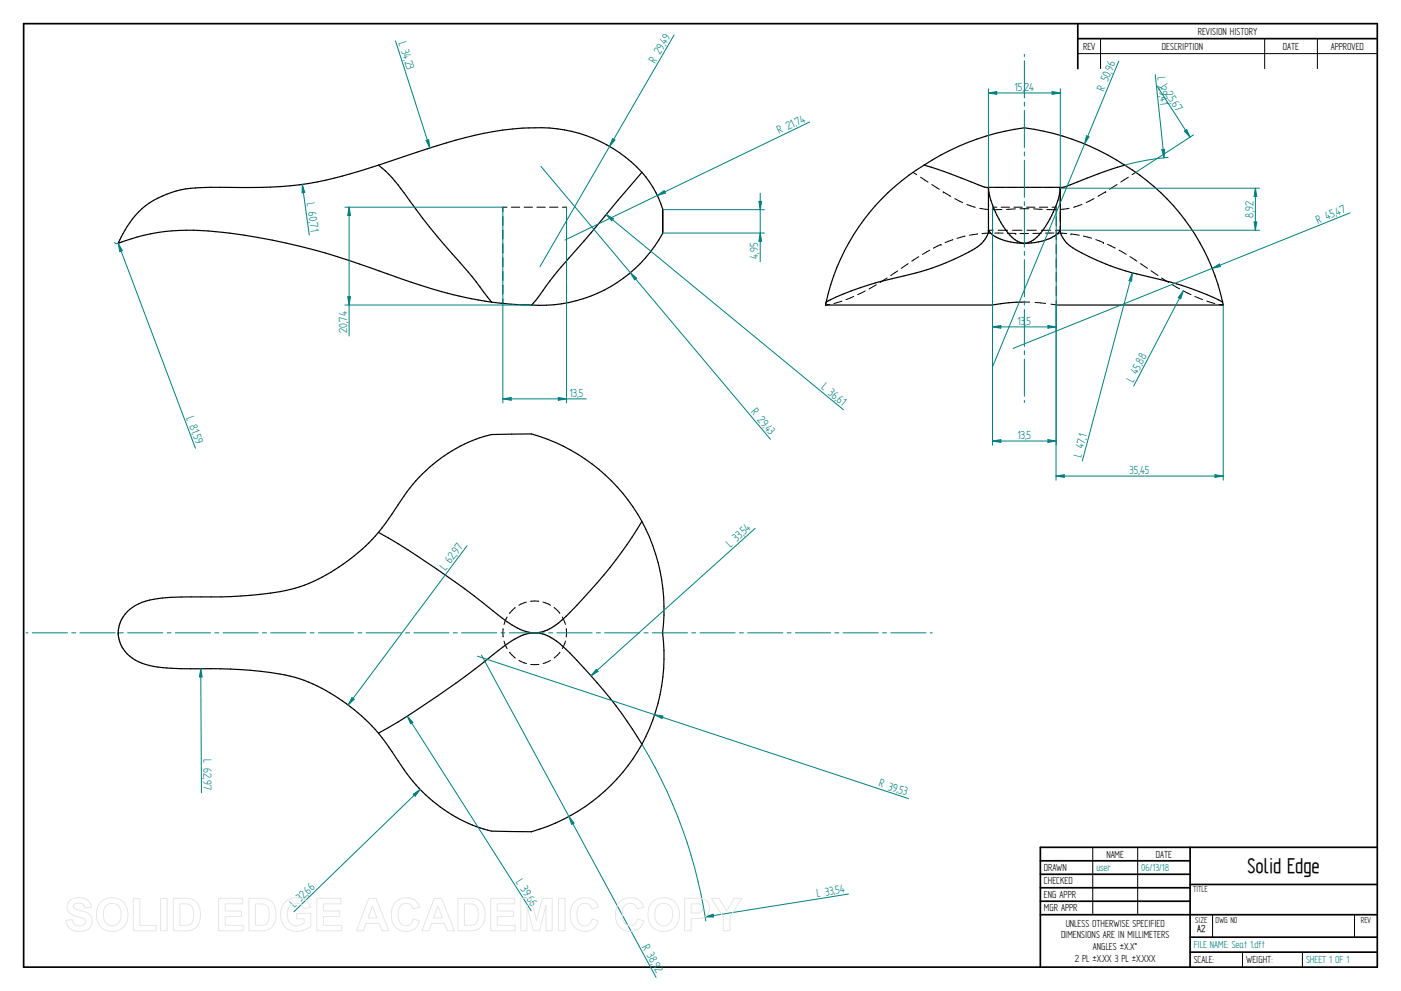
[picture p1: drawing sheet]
<svg xmlns="http://www.w3.org/2000/svg" width="594mm" height="420mm" viewBox="0 0 594 420" stroke-linecap="round" stroke-linejoin="round" font-family="sans-serif">
<g fill="none" stroke="#000" stroke-width=".72">
<path d="M10 10h574v400h-574zM457 10v19.1M457 16.4h127M504.6 359.2v50.8M584 359.2h-142.9v50.8M441.1 365h63.5M441.1 370.7h63.5M441.1 376.4h63.5M504.6 375h79.4M441.1 382.1h63.5M441.1 387.8h142.9M504.6 397.3h79.4"/>
<path d="M504.6 403.7h79.4"/>
</g>
<g fill="none" stroke="#000" stroke-width=".42">
<path d="M466.7 16.4v12.7M536.3 16.4v12.7M558.6 16.4v12.7M457 22.7h127M387.1 73.1l1.6 1M390.3 75.1l3.2 2.1M395.1 78.2l3.2 2.1M418.6 79.5h1.7M419.2 79.5v2M422.1 79.5h3.5M427.3 79.5h3.5M432.6 79.5h3.5"/>
<path d="M437.9 79.5h3.5M443.1 79.5h3.5M448.4 79.5h1.8M449.6 79.4v2M473.7 78.2l-3.2 2.1M478.4 75.1l-3.1 2.1M481.6 73.1l-1.5 1M213.2 91.7v3.9M213.2 97.6v3.8M215 87.8h-1.8v1.9M216.8 87.8h3.6M222.2 87.8h3.6"/>
<path d="M227.7 87.8h3.5M233 87.8h3.6M238.5 87.8h1.7v1.9M240.2 91.7v3.8M240.2 97.5v3.8M400 81.4h.1M400 81.4l3.2 1.9M404.9 84.2l3.3 1.7M410 86.7l3.5 1.2M414.6 99.2l-3.6 .5M415.5 88.3l3.7 .5M419.1 97.6h2.1"/>
<path d="M419.2 83.6v4.1M419.2 89.8v4.1M419.2 96v2M419.9 98.8l-3.5 .2M420.9 91.8v3.9M420.9 97.7v3.9M421.8 98.8h3.6M422.7 87.8h-1.8v2M423.2 97.6h4.1M424.5 87.8h3.6M424.9 88.9h-3.8M427.2 98.9l3.5 .1"/>
<path d="M429.3 97.6h4.1M429.9 87.8h3.6M430.6 88.6l-3.8 .2M430.7 99h.1M432.6 99h3.5M434.4 88.5h.1M434.4 99h.1M434.4 88.5h-1.9M434.4 88.5h1.9M435.3 87.8h3.6M435.4 97.6h4.1M438.2 88.6l3.8 .2"/>
<path d="M440.7 87.8h3.6M441.5 98.9l-3.5 .1M441.5 97.6h4.1M443.9 88.9h3.8M446.1 87.8h1.8v2M446.9 98.8h-3.5M447.6 97.6h2M447.9 91.8v4M447.9 97.7v3.9M448.8 98.8h.1M448.8 98.8l3.5 .2M449.6 83.6v4"/>
<path d="M449.6 89.7v4.2M449.6 96v2M453.3 88.3l-3.7 .5M454.1 99.2h.1M454.2 99.2l3.5 .5M458.8 86.7l-3.6 1.2M463.9 84.2l-3.3 1.7M468.8 81.3l-3.2 1.9M468.8 81.3h.1M213.2 103.4v3.8M213.2 109.2v3.9M213.2 115.1v3.8"/>
<path d="M240.2 103.3v3.7M240.2 109v3.8M240.2 114.7v3.8M376.2 117.9l-3 1.9M380.7 114.9l-3 1.9M385.1 111.8l-3 2M389.6 108.8l-3 1.9M394.2 106.1l-3 1.8M399 103.6h.1M399 103.6l-3.1 1.6M404.1 101.6l-3.4 1.3M409.2 100.1l-3.4 .9"/>
<path d="M420.9 103.6v3.9M420.9 109.6v3.9M420.9 115.5v3.9M447.9 103.7v3.9M447.9 109.6v3.9M447.9 115.5v3.9M459.5 100.1l3.4 .9M464.6 101.6l3.3 1.3M467.9 102.9h.1M469.6 103.6l3.3 1.6M474.5 106l3.1 1.8M479.1 108.8l3 1.9"/>
<path d="M483.7 111.8l2.9 1.9M488.1 114.8l2.9 2M492.5 117.9l3 1.9M213.2 120.9v3.8M213.2 126.7v2M240.2 120.5v3.8M240.2 126.2v1.9M351.8 129.1l-1.8 .2M357 127.7l-3.4 1M362 125.7l-3.3 1.3M366.9 123.4l-3.2 1.5M371.6 120.7l-3.1 1.8"/>
<path d="M420.9 121.4v3.9M420.9 127.3v2M434.4 128.1h2.2M438.9 128.2l4.5 .5M447.9 127.4l-.1 1.9-2.2-.4M447.9 121.5v3.8M497.1 120.7l3.1 1.8M501.8 123.4l3.2 1.5M506.7 125.7l3.3 1.3M511.7 127.7l3.4 1M516.9 129.1l1.8 .2M218.5 257.6l-2.5 2.5"/>
<path d="M223.2 255.3l-3.2 1.3M225 254.9h3.5M230.2 255.3l3.3 1.3M234.9 257.6l2.5 2.5M213.4 266.6v3.4M213.7 271.8l1.3 3.2M215 261.6l-1.3 3.2M216.1 276.6l2.4 2.4M220 280l3.3 1.3M233.5 280l-3.2 1.3M237.4 276.5l-2.4 2.5M238.4 261.6l1.4 3.2"/>
<path d="M239.8 271.8l-1.3 3.2M240.1 266.5v3.5M225 281.7h3.5M463.4 359.2v28.6M482.4 359.2v28.6M514.2 387.9v9.4M574.4 387.9v9.4M526.9 403.7v6.3M552.3 403.7v6.3"/>
</g>
<g fill="none" stroke="#000" stroke-width=".51">
<path d="M160.5 70a152.7 152.7 0 0 1-58.5 9.5 117.2 117.2 0 0 0-25.3 1 34.8 34.8 0 0 0-25.9 21.2l-.7 1.5a85.2 85.2 0 0 1 44.3-4.7 284.4 284.4 0 0 1 69.9 17.6 204.6 204.6 0 0 0 44.2 12M160.5 70a378.4 378.4 0 0 1 44.8-13.5 97.6 97.6 0 0 1 34.1-1.4 58.7 58.7 0 0 1 32.8 18M160.5 70a57.6 57.6 0 0 1 13.2 15.1 367.1 367.1 0 0 0 26.6 32.3l8.2 10.7M272.2 73.1l1.7 2a43.2 43.2 0 0 1 7.2 13.8v9.9M272.2 73.1l-21.6 25.6a299.2 299.2 0 0 0-18.9 22.4l-3.7 5.3-2.6 2.9M391.8 70a229.4 229.4 0 0 1 24.2 8.8l2.5 .7 31.1-.1a6 6 0 0 0 4.2-1l14.4-5.6 8.7-2.8M391.8 70a101.7 101.7 0 0 1 42.6-15.8 102.6 102.6 0 0 1 42.5 15.8M391.8 70a90.9 90.9 0 0 0-41.5 58.1M419.1 79.5v18.4a12.1 12.1 0 0 1-6.9 8.2 113.6 113.6 0 0 1-33.9 12.1 113.8 113.8 0 0 0-28 9.9M419.1 79.8a38.8 38.8 0 0 0 10.6 21.3l2.6 1.6 2.1 .5M449.6 79.8a39.2 39.2 0 0 1-10.6 21.3l-2.6 1.6-2 .5M449.6 79.5v18.7a12.2 12.2 0 0 0 6.5 7.6 102.6 102.6 0 0 0 25.9 10.3l9.9 2.4a115.9 115.9 0 0 1 26.5 9.6"/>
<path d="M476.9 70a90.9 90.9 0 0 1 41.5 58.1M281 88.5v10.5a58.9 58.9 0 0 1-55.6 30.3M419.1 97.6a13.6 13.6 0 0 0 9.5 5l5.8 .6M449.6 97.6a14.6 14.6 0 0 1-10.7 5.2l-4.5 .4M208.5 128.1l8.4 .9 8.5 .3M434.4 128.1a67.1 67.1 0 0 0-13.4 1.2h-71l.3-1.2M518.4 128.1l.3 1.2h-70.9M160.5 225.7a80 80 0 0 1-35.5 23.7 134.2 134.2 0 0 1-31.3 3.7h-12.7a61.2 61.2 0 0 0-20.8 2.3 13.8 13.8 0 0 0-9.9 14.9 14.9 14.9 0 0 0 11.4 11.4 82.4 82.4 0 0 0 23.4 1.8 145.3 145.3 0 0 1 41.9 4.2 81.4 81.4 0 0 1 33.5 23.2M160.5 225.7a416.6 416.6 0 0 1 54.5 37.9 21.7 21.7 0 0 0 11.7 4.7M272.2 221.1a78.8 78.8 0 0 1 8.8 47.2 79 79 0 0 1-8.8 47.3M272.2 221.1a77.5 77.5 0 0 0-46.8-37.1l-8.4 .1a30.4 30.4 0 0 0-13.5 1.5 66.4 66.4 0 0 0-34.8 28.5l-5.2 7.8-3 3.8M272.2 221.1a199.7 199.7 0 0 1-35.4 43.1 17 17 0 0 1-9 4.1"/>
<path d="M226.7 268.3a23.1 23.1 0 0 0-13.6 6.1 389 389 0 0 1-52.6 36.5M226.7 268.3l1.1 .1M227.8 268.4a21.6 21.6 0 0 1 12.3 6.9 209.5 209.5 0 0 1 32.1 40.3M160.5 310.9l5.7 7.7a75.8 75.8 0 0 0 20.5 23.6 60.4 60.4 0 0 0 21.8 10.2l16.9 .2a77.9 77.9 0 0 0 46.8-37"/>
</g>
<g fill="#000">
<circle cx="419.2" cy="79.4" r=".25"/>
<circle cx="449.6" cy="79.5" r=".25"/>
<circle cx="449.6" cy="79.4" r=".25"/>
<circle cx="419.1" cy="97.6" r=".25"/>
<circle cx="449.6" cy="97.6" r=".25"/>
<circle cx="434.4" cy="103.2" r=".25"/>
<circle cx="50.1" cy="268.3" r=".25"/>
<circle cx="281" cy="268.3" r=".25"/>
</g>
<path d="M229.4 70.6l97.3 115.6M267.3 115.6l2.7 2.3-.9 .8z" fill="none" stroke="#008080" stroke-width=".42"/>
<path d="M267.3 115.6l2.7 2.3-.9 .8z" fill="#008080"/>
<path d="M213.2 87.8v83.1M240.2 87.8v83.1M213.2 169.1l3.5-.6v1.2z" fill="none" stroke="#008080" stroke-width=".42"/>
<path d="M213.2 169.1l3.5-.6v1.2z" fill="#008080"/>
<path d="M236.7 168.5l3.5 .6-3.5 .6z" fill="none" stroke="#008080" stroke-width=".42"/>
<path d="M236.7 168.5l3.5 .6-3.5 .6z" fill="#008080"/>
<path d="M146.3 87.8h66.9M148 87.8l.6 3.6h-1.2zM146.3 129.3h79.1M213.2 169.1h35.4" fill="none" stroke="#008080" stroke-width=".42"/>
<path d="M148 87.8l.6 3.6h-1.2z" fill="#008080"/>
<path d="M147.4 125.8h1.2l-.6 3.5z" fill="none" stroke="#008080" stroke-width=".42"/>
<path d="M147.4 125.8h1.2l-.6 3.5z" fill="#008080"/>
<path d="M148 87.8v54.7M257 90.9l100.6 82.8M257 90.9l3.1 1.8-.7 .9z" fill="none" stroke="#008080" stroke-width=".42"/>
<path d="M257 90.9l3.1 1.8-.7 .9z" fill="#008080"/>
<path d="M281.1 98.8h43M281.1 88.9h43M322.4 98.8l.6 3.5h-1.2z" fill="none" stroke="#008080" stroke-width=".42"/>
<path d="M322.4 98.8l.6 3.5h-1.2z" fill="#008080"/>
<path d="M321.8 85.4h1.2l-.6 3.5z" fill="none" stroke="#008080" stroke-width=".42"/>
<path d="M321.8 85.4h1.2l-.6 3.5z" fill="#008080"/>
<path d="M343.3 51.7l-103.7 50.1M278.7 82.9l2.9-2.1 .5 1.1zM322.4 81.9v29" fill="none" stroke="#008080" stroke-width=".42"/>
<path d="M278.7 82.9l2.9-2.1 .5 1.1z" fill="#008080"/>
<path d="M285.8 14.9l-56.9 98.2M259.8 58.8l1 .6-2.3 2.7z" fill="none" stroke="#008080" stroke-width=".42"/>
<path d="M259.8 58.8l1 .6-2.3 2.7z" fill="#008080"/>
<path d="M167.7 17.4l14.6 45.3M180.7 59.6l1.1-.4 .5 3.5z" fill="none" stroke="#008080" stroke-width=".42"/>
<path d="M180.7 59.6l1.1-.4 .5 3.5z" fill="#008080"/>
<path d="M128.2 78.2l2.9 21.5M128.2 78.2l1 3.4-1.1 .1z" fill="none" stroke="#008080" stroke-width=".42"/>
<path d="M128.2 78.2l1 3.4-1.1 .1z" fill="#008080"/>
<path d="M48.5 102.9l1 .4 .6-.1M50.1 103.2l32.8 86.8M50.1 103.2l1.8 3.1-1.1 .4z" fill="none" stroke="#008080" stroke-width=".42"/>
<path d="M50.1 103.2l1.8 3.1-1.1 .4z" fill="#008080"/>
<g fill="none" stroke="#008080" stroke-width=".42">
<path d="M434.4 23.1v.9M434.4 25.7v15.8M434.4 43.3v1.7M434.4 46.8v15.8M434.4 64.4v1.7M434.4 67.9v15.8M434.4 85.5v1.7M434.4 89v15.8M434.4 106.6v1.6M434.4 110.1v15.8M434.4 127.6v1.7M434.4 131.1v15.8"/>
<path d="M447.8 129.3v74.3M518.7 129.3v74.3M434.4 148.7v1.7M434.4 152.2v15.8M434.4 169.8v.8M447.8 201.8l3.5-.5v1.1zM11 268.3h.9M13.7 268.3h14.9M30.4 268.3h1.7M33.9 268.3h14.9M50.6 268.3h1.7M54.1 268.3h14.9"/>
<path d="M70.9 268.3h1.7M74.3 268.3h15M91.1 268.3h1.7M94.6 268.3h14.9M111.3 268.3h1.7M114.8 268.3h14.9M131.5 268.3h1.7M135 268.3h14.9M151.8 268.3h1.7M155.2 268.3h15M172 268.3h1.7M175.5 268.3h14.9"/>
<path d="M192.2 268.3h1.7M195.7 268.3h14.9M212.4 268.3h1.7M215.9 268.3h14.9M232.7 268.3h1.7M236.1 268.3h15M252.9 268.3h1.7M256.4 268.3h14.9M273.1 268.3h1.7M276.6 268.3h14.9M293.3 268.3h1.7M296.8 268.3h14.9"/>
<path d="M313.6 268.3h1.6M317 268.3h15M333.7 268.3h1.8M337.3 268.3h14.9M354 268.3h1.7M357.5 268.3h14.9M374.2 268.3h1.7M377.7 268.3h14.9M394.5 268.3h.8"/>
</g>
<path d="M447.8 201.8l3.5-.5v1.1z" fill="#008080"/>
<path d="M515.2 201.3l3.5 .5-3.5 .6z" fill="none" stroke="#008080" stroke-width=".42"/>
<path d="M515.2 201.3l3.5 .5-3.5 .6z" fill="#008080"/>
<path d="M420.9 129.3v59.4M447.9 129.3v59.4M420.9 187l3.5-.6v1.2zM447.8 201.8h70.9" fill="none" stroke="#008080" stroke-width=".42"/>
<path d="M420.9 187l3.5-.6v1.2z" fill="#008080"/>
<path d="M444.4 186.4l3.5 .6-3.5 .6z" fill="none" stroke="#008080" stroke-width=".42"/>
<path d="M444.4 186.4l3.5 .6-3.5 .6z" fill="#008080"/>
<path d="M501.8 123.3l-21.1 40.4M501.8 123.3l-1.1 3.4-1.1-.5zM420.9 187h27" fill="none" stroke="#008080" stroke-width=".42"/>
<path d="M501.8 123.3l-1.1 3.4-1.1-.5z" fill="#008080"/>
<path d="M480.2 115.7l-21.3 79.8M480.2 115.7l-.4 3.5-1.1-.3z" fill="none" stroke="#008080" stroke-width=".42"/>
<path d="M480.2 115.7l-.4 3.5-1.1-.3z" fill="#008080"/>
<path d="M572.5 90.3l-142.9 57.4M514 113.8l3.1-1.9 .4 1.1z" fill="none" stroke="#008080" stroke-width=".42"/>
<path d="M514 113.8l3.1-1.9 .4 1.1z" fill="#008080"/>
<path d="M489.9 31.7l3.7 35.2M492.6 63.5l1.2-.2-.2 3.6zM495.3 66.7a102.5 102.5 0 0 0-18.4 3.3" fill="none" stroke="#008080" stroke-width=".42"/>
<path d="M492.6 63.5l1.2-.2-.2 3.6z" fill="#008080"/>
<path d="M474.4 25.9l-53.4 129.3M460.7 57.6l1.1 .4-1.9 3z" fill="none" stroke="#008080" stroke-width=".42"/>
<path d="M460.7 57.6l1.1 .4-1.9 3z" fill="#008080"/>
<path d="M419.1 37.6v41.8M446.1 38.8l3.5 .6-3.5 .6zM449.6 37.6v41.8" fill="none" stroke="#008080" stroke-width=".42"/>
<path d="M446.1 38.8l3.5 .6-3.5 .6z" fill="#008080"/>
<path d="M419.1 39.4l3.5-.6v1.2z" fill="none" stroke="#008080" stroke-width=".42"/>
<path d="M419.1 39.4l3.5-.6v1.2z" fill="#008080"/>
<path d="M419.1 39.4h30.5M449.6 79.8h84.5M449.6 97.6h84.5M531.8 94.1h1.1l-.6 3.5z" fill="none" stroke="#008080" stroke-width=".42"/>
<path d="M531.8 94.1h1.1l-.6 3.5z" fill="#008080"/>
<path d="M532.3 79.8l.6 3.5h-1.1z" fill="none" stroke="#008080" stroke-width=".42"/>
<path d="M532.3 79.8l.6 3.5h-1.1z" fill="#008080"/>
<path d="M490.6 36.3l14 21.9M502.2 55.5l1-.6 1.4 3.3zM506.1 57.2l-24.5 15.9M532.3 79.8v17.8" fill="none" stroke="#008080" stroke-width=".42"/>
<path d="M502.2 55.5l1-.6 1.4 3.3z" fill="#008080"/>
<path d="M420.9 87.8v52.5M447.9 87.8v52.5M444.4 138l3.5 .6-3.5 .5z" fill="none" stroke="#008080" stroke-width=".42"/>
<path d="M444.4 138l3.5 .6-3.5 .5z" fill="#008080"/>
<path d="M420.9 138.6l3.5-.6v1.1z" fill="none" stroke="#008080" stroke-width=".42"/>
<path d="M420.9 138.6l3.5-.6v1.1z" fill="#008080"/>
<path d="M420.9 138.6h27M202.5 278.2l182.7 60.4M277.6 303l3.5 .6-.4 1.1z" fill="none" stroke="#008080" stroke-width=".42"/>
<path d="M277.6 303l3.5 .6-.4 1.1z" fill="#008080"/>
<path d="M272.2 315.6a204.2 204.2 0 0 1 27.1 74.9M359.8 379.1l-60.8 9.6M299 388.7l3.4-1.1 .1 1.2z" fill="none" stroke="#008080" stroke-width=".42"/>
<path d="M299 388.7l3.4-1.1 .1 1.2z" fill="#008080"/>
<path d="M204.2 277.7l74 136.7M241.3 346.2l2.1 2.8-1 .5z" fill="none" stroke="#008080" stroke-width=".42"/>
<path d="M241.3 346.2l2.1 2.8-1 .5z" fill="#008080"/>
<path d="M175.3 336.7l2.9-2-2.1 2.9zM178.2 334.7l-53.6 51.8" fill="none" stroke="#008080" stroke-width=".42"/>
<path d="M175.3 336.7l2.9-2-2.1 2.9z" fill="#008080"/>
<path d="M172.7 303.6l52.5 82.5M172.7 303.6l2.4 2.7-1 .6z" fill="none" stroke="#008080" stroke-width=".42"/>
<path d="M172.7 303.6l2.4 2.7-1 .6z" fill="#008080"/>
<path d="M320.2 224l-69.6 62.6M252.8 283.8l.8 .8-3 2z" fill="none" stroke="#008080" stroke-width=".42"/>
<path d="M252.8 283.8l.8 .8-3 2z" fill="#008080"/>
<path d="M85.1 283.5l.3 52.6M85.1 283.5l.6 3.5h-1.1z" fill="none" stroke="#008080" stroke-width=".42"/>
<path d="M85.1 283.5l.6 3.5h-1.1z" fill="#008080"/>
<path d="M198 231.4l-50.4 67.5M149.2 295.8l1 .7-2.6 2.4z" fill="none" stroke="#008080" stroke-width=".42"/>
<path d="M149.2 295.8l1 .7-2.6 2.4z" fill="#008080"/>
<g fill="none" stroke="#e6e6e6" stroke-width=".42">
<path d="M29.6 381.8a6.5 6.5 0 0 1 8.5 .8l.6 2.2-2.8 .1a2.7 2.7 0 0 0-2.1-2 2.7 2.7 0 0 0-2.7 1.1 1.87 1.87 0 0 0 2.2 1.8l1.4 .4a4.4 4.4 0 0 1 4 6.2 6.4 6.4 0 0 1-9.1 1.3l-1.2-1.8-.5-1.7 2.7-.3a2.94 2.94 0 0 0 2.6 2.6 2.94 2.94 0 0 0 3.1-1.9 2.67 2.67 0 0 0-2.9-1.8 4.9 4.9 0 0 1-5-4.3l.4-1.6zM42.8 382.4a6.9 6.9 0 0 1 8.3-.8 6.9 6.9 0 0 1 3 7.7 6.7 6.7 0 0 1-8 5.5 6.7 6.7 0 0 1-5.1-8.3 6.1 6.1 0 0 1 1.8-4.1zM44.8 384.2a3.9 3.9 0 0 1 4.6-.8 3.9 3.9 0 0 1 2 4.3 3.8 3.8 0 0 1-1.9 4.3 3.8 3.8 0 0 1-4.6-.7 6.6 6.6 0 0 1-.1-7.1zM56.5 381h2.8v11.3h6.9v2.3h-9.7zM68.1 380.9h2.8v13.7h-2.8zM73.5 380.9h5a5.9 5.9 0 0 1 6.5 7 5.9 5.9 0 0 1-6.3 6.7h-5.2zM76.3 383.2h1.8a3.4 3.4 0 0 1 4 3.9v1.2a3.2 3.2 0 0 1-3.8 4h-2zM92.7 380.9h10.2v2.3h-7.4v3h6.9v2.4h-6.9v3.7h7.7v2.3h-10.5zM105.5 380.9h5.1a5.9 5.9 0 0 1 6.4 7 5.9 5.9 0 0 1-6.3 6.7h-5.2zM108.3 383.2h1.9a3.4 3.4 0 0 1 4 3.9v1.2a3.2 3.2 0 0 1-3.8 4h-2.1zM120.9 382.4a7.3 7.3 0 0 1 9.7 .1l1 2.2-2.7 .5a3.7 3.7 0 0 0-4.6-2 3.7 3.7 0 0 0-2.5 4.4 4.2 4.2 0 0 0 2.2 4.5 4.2 4.2 0 0 0 5-.8v-1.7h-3.2v-2.3h6v5.4a8.1 8.1 0 0 1-11.8-.8 8.3 8.3 0 0 1 .9-9.5zM134.4 380.9h10.2v2.3h-7.4v3h6.9v2.4h-6.9v3.7h7.6v2.3h-10.4z"/>
<path d="M156.4 380.9h3l5.5 13.7h-3l-1.2-3.1h-5.5l-1.1 3.1h-3zM157.9 384.1l1.9 5.1h-3.7zM167.7 382.5a6 6 0 0 1 10.2 2.1l-2.8 .7a3.2 3.2 0 0 0-3.9-2.2 3.2 3.2 0 0 0-2.4 3.8 4.6 4.6 0 0 0 2.5 5.5 3.2 3.2 0 0 0 4-2.8l2.6 .8a6.1 6.1 0 0 1-7.2 4.3 6.1 6.1 0 0 1-4.8-6.8 7.7 7.7 0 0 1 1.8-5.4zM184.1 380.9h3.1l5.5 13.7h-3l-1.2-3.1h-5.5l-1.1 3.1h-3zM185.7 384.1l1.9 5.1h-3.8zM194.2 380.9h5a5.9 5.9 0 0 1 6.5 7 5.9 5.9 0 0 1-6.3 6.7h-5.2zM197 383.2h1.8a3.4 3.4 0 0 1 4 3.9v1.2a3.2 3.2 0 0 1-3.8 4h-2zM208.1 380.9h10.2v2.3h-7.4v3h6.9v2.4h-6.9v3.7h7.6v2.3h-10.4zM220.8 380.9h4.2l2.5 9.3 2.4-9.3h4.2v13.7h-2.5l-.1-10.8-2.7 10.8h-2.7l-2.7-10.8v10.8h-2.6zM236.8 380.9h2.8v13.7h-2.8zM243.5 382.5a6 6 0 0 1 10.2 2.1l-2.8 .7a3.2 3.2 0 0 0-3.8-2.2 3.2 3.2 0 0 0-2.4 3.8 4.6 4.6 0 0 0 2.4 5.5 3.2 3.2 0 0 0 4-2.8l2.6 .8a6.1 6.1 0 0 1-7.2 4.3 6.1 6.1 0 0 1-4.7-6.8 7.7 7.7 0 0 1 1.7-5.4zM262.7 382.5a6 6 0 0 1 10.2 2.1l-2.7 .7a3.2 3.2 0 0 0-3.9-2.2 3.2 3.2 0 0 0-2.4 3.8 4.6 4.6 0 0 0 2.4 5.5 3.2 3.2 0 0 0 4-2.8l2.7 .8a6.1 6.1 0 0 1-7.2 4.3 6.1 6.1 0 0 1-4.8-6.8 7.7 7.7 0 0 1 1.7-5.4z"/>
<path d="M276.7 382.4a6.9 6.9 0 0 1 8.3-.8 6.9 6.9 0 0 1 3 7.7 6.7 6.7 0 0 1-8.1 5.5 6.7 6.7 0 0 1-5.1-8.3 6.1 6.1 0 0 1 1.9-4.1zM278.7 384.2a3.9 3.9 0 0 1 4.6-.8 3.9 3.9 0 0 1 1.9 4.3 3.8 3.8 0 0 1-1.8 4.3 3.8 3.8 0 0 1-4.7-.7 6.6 6.6 0 0 1 0-7.1zM290.3 380.9h5.2a4.4 4.4 0 0 1 5.4 4.3 4.4 4.4 0 0 1-5.4 4.2h-2.4v5.2h-2.8zM293.1 383.2h1.8a2.1 2.1 0 0 1 2.6 .6 2.1 2.1 0 0 1 0 2.6 3.4 3.4 0 0 1-2.9 .7h-1.5zM301.6 380.9h3.3l3.2 5.4 3.2-5.4h3.2l-5 7.9v5.8h-2.8v-5.8z"/>
</g>
<text font-size="10.1" x="529" y="370.2">Solid Edge</text>
<g font-size="5.6" fill="#008080">
<text x="168.9" y="18.2" transform="rotate(72 168.9 18.2)">L 34,</text>
<text x="282.4" y="19.1" transform="rotate(-60 282.4 19.1)">49</text>
<text x="171.5" y="26.1" transform="rotate(72 171.5 26.1)">23</text>
<text x="277.8" y="27" transform="rotate(-60 277.8 27)">R 29,</text>
<text x="471.5" y="30.6" transform="rotate(-68 471.5 30.6)">96</text>
<text x="490.9" y="32.8" transform="rotate(84 490.9 32.8)">L 29,</text>
<text x="430.2" y="38.5">15,24</text>
<text x="468.1" y="38.8" transform="rotate(-68 468.1 38.8)">R 50,</text>
<text x="491.8" y="41.3" transform="rotate(84 491.8 41.3)">41</text>
<text x="491.9" y="36.9" transform="rotate(57 491.9 36.9)">L 25,</text>
<text x="496.6" y="44" transform="rotate(57 496.6 44)">67</text>
<text x="338" y="53.3" transform="rotate(-26 338 53.3)">74</text>
<text x="330.4" y="57" transform="rotate(-26 330.4 57)">R 21,</text>
<text x="130.2" y="86.2" transform="rotate(82 130.2 86.2)">L 60,</text>
<text x="131.4" y="94.7" transform="rotate(82 131.4 94.7)">71</text>
<text x="531.5" y="92.3" transform="rotate(-90 531.5 92.3)">8,92</text>
<text x="558.8" y="94.8" transform="rotate(-22 558.8 94.8)">R 45,</text>
<text x="567" y="91.5" transform="rotate(-22 567 91.5)">47</text>
<text x="321.5" y="109.7" transform="rotate(-90 321.5 109.7)">4,95</text>
<text x="431.4" y="137.7">13,5</text>
<text x="147.1" y="141.2" transform="rotate(-90 147.1 141.2)">20,74</text>
<text x="484.4" y="154.8" transform="rotate(-62 484.4 154.8)">88</text>
<text x="348.1" y="164.7" transform="rotate(39 348.1 164.7)">L 36,</text>
<text x="480.5" y="162.2" transform="rotate(-62 480.5 162.2)">L 45,</text>
<text x="241.5" y="168.2">13,5</text>
<text x="354.5" y="170" transform="rotate(39 354.5 170)">61</text>
<text x="79" y="177.2" transform="rotate(69 79 177.2)">L 81,</text>
<text x="318.2" y="174.8" transform="rotate(50 318.2 174.8)">R 29,</text>
<text x="81.8" y="184.7" transform="rotate(69 81.8 184.7)">59</text>
<text x="324.1" y="181.7" transform="rotate(50 324.1 181.7)">43</text>
<text x="460.6" y="185.8" transform="rotate(-75 460.6 185.8)">1</text>
<text x="431.4" y="186.1">13,5</text>
<text x="458.4" y="194.1" transform="rotate(-75 458.4 194.1)">L 47,</text>
<text x="479" y="201">35,45</text>
<text x="315.7" y="226.9" transform="rotate(-42 315.7 226.9)">54</text>
<text x="309.7" y="232.2" transform="rotate(-42 309.7 232.2)">L 33,</text>
<text x="194" y="235.4" transform="rotate(-53 194 235.4)">97</text>
<text x="188.8" y="242.3" transform="rotate(-53 188.8 242.3)">L 62,</text>
<text x="86.2" y="321.9" transform="rotate(90 86.2 321.9)">L 62,97</text>
<text x="372.4" y="333.4" transform="rotate(18 372.4 333.4)">R 39,</text>
<text x="380.7" y="336.2" transform="rotate(18 380.7 336.2)">53</text>
<text x="218.6" y="374" transform="rotate(57 218.6 374)">L 39,</text>
<text x="130.8" y="379.3" transform="rotate(-44 130.8 379.3)">66</text>
<text x="223" y="381" transform="rotate(57 223 381)">66</text>
<text x="346.5" y="380.3" transform="rotate(-9 346.5 380.3)">L 33,</text>
<text x="354.4" y="379" transform="rotate(-9 354.4 379)">54</text>
<text x="124.9" y="385.1" transform="rotate(-44 124.9 385.1)">L 32,</text>
<text x="272.1" y="401.3" transform="rotate(62 272.1 401.3)">R 38,</text>
<text x="276.3" y="409.2" transform="rotate(62 276.3 409.2)">92</text>
</g>
<g font-size="4.9">
<text x="507.9" y="14.7">REVISION HISTORY</text>
<text x="459.3" y="21">REV</text>
<text x="492.7" y="21">DESCRIPTION</text>
<text x="544" y="21">DATE</text>
<text x="564.3" y="21">APPROVED</text>
<text x="469.1" y="363.6">NAME</text>
<text x="490.1" y="363.6">DATE</text>
<text x="442.7" y="369.3">DRAWN</text>
<text x="442.7" y="375">CHECKED</text>
<text x="442.7" y="380.7">ENG APPR</text>
<text x="442.7" y="386.4">MGR APPR</text>
<text x="451.9" y="392.9">UNLESS OTHERWISE SPECIFIED</text>
<text x="449.9" y="397.9">DIMENSIONS ARE IN MILLIMETERS</text>
<text x="455.7" y="407.8">2 PL ±X.XX 3 PL ±X.XXX</text>
<text x="463.5" y="402.9">ANGLES ±X.X°</text>
<text x="506.2" y="408.3">SCALE:</text>
<text x="528.4" y="408.3">WEIGHT:</text>
</g>
<g font-size="4.9" fill="#008080">
<text x="464.9" y="369.3">user</text>
<text x="483.9" y="369.3">06/13/18</text>
<text x="506.2" y="402">FILE NAME: Seat 1.dft</text>
<text x="553.8" y="408.4">SHEET 1 OF 1</text>
</g>
<text font-size="4.8" x="507.7" y="395.3">A2</text>
<g font-size="4.1">
<text x="505.9" y="378.3">TITLE</text>
<text x="506.9" y="391.1">SIZE</text>
<text x="515.4" y="391.1">DWG NO</text>
<text x="577" y="391.1">REV</text>
</g>
</svg>
